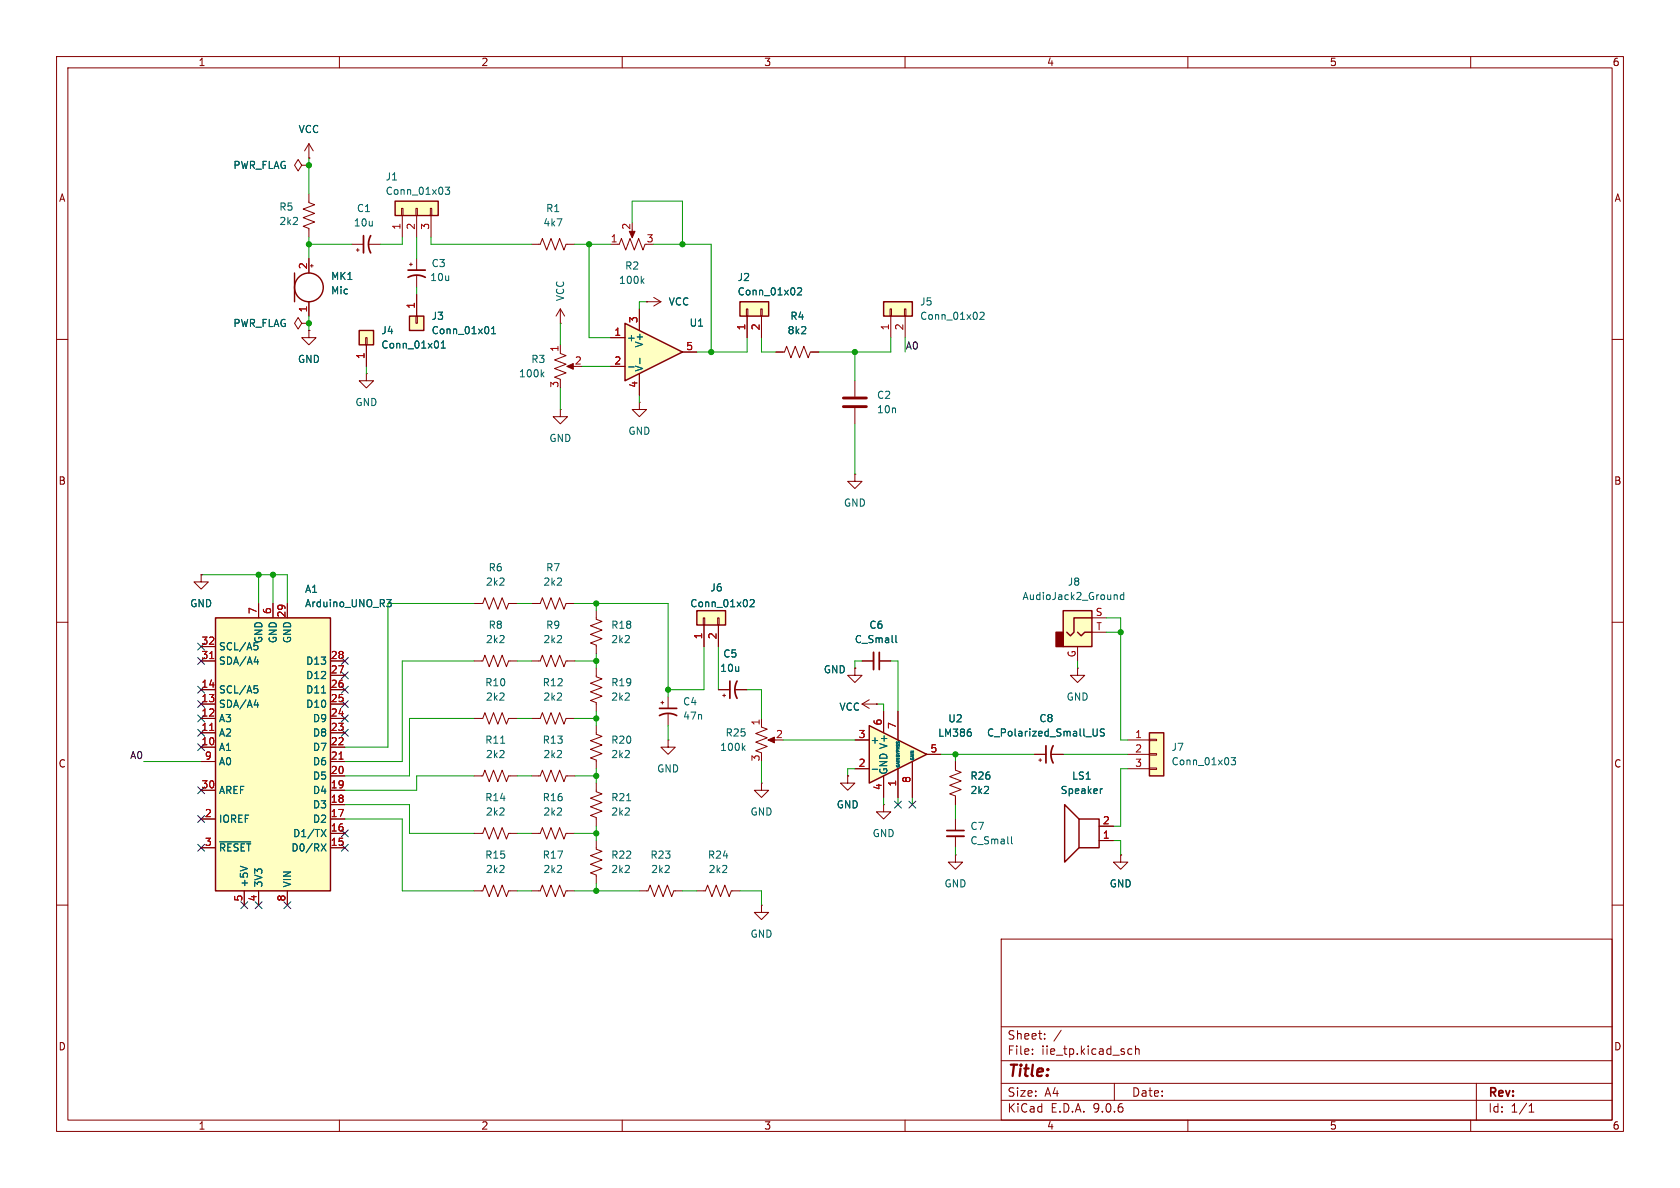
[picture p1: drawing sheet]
<svg xmlns="http://www.w3.org/2000/svg" width="297mm" height="210mm" viewBox="0 0 297 210" stroke-linecap="round" stroke-linejoin="round" font-family="sans-serif">
<g fill="none" stroke="#840000" stroke-width=".18">
<path d="M10 10h277v190h-277zM12 12h273v186h-273zM60 10v2M110 10v2M160 10v2M210 10v2M260 10v2M10 60h2M113 71.1v1.3h1.3l-1.3 1.3-1.2-1.3h1.2M113 71.1h.1M285 60h2M10 110h2"/>
<path d="M285 110h2M134.6 138.4v1.3h1.3l-1.3 1.3-1.3-1.3h1.3M134.6 138.4h.1M149.9 137.2v1.2h1.2l-1.2 1.3-1.3-1.3h1.3M149.9 137.2h.1M152.4 124.5l1.3 .7M152.4 124.5h2.5M153.7 123.7l-1.3 .8M154.9 124.5h.1M123.2 157.5h1.5l.4-1 .8 2 .7-2 .8 2 .7-2 .8 2 .4-1h1.5M168.9 151.1v1.3h1.3l-1.3 1.3-1.3-1.3h1.3M168.9 151.1h.1"/>
<path d="M10 160h2M134.6 160v1.3h1.3l-1.3 1.3-1.3-1.3h1.3M134.6 160h.1M177 166h108v32h-108zM285 160h2M60 198v2M110 198v2M160 198v2M177 194.5h108M177 191.5h108M177 187.5h108M177 181.5h108"/>
<path d="M182.5 186.3v.1M182.5 185.5v.1M184.7 183.6v.1M184.7 182.8v.1M187.6 182.1l-1.3 2M197 191.5v3M199.5 186.3h.6M199.5 185.5h.6M200.7 185.5l.3-.1 .3 .1 .1 .9M200.7 184.9v1.5M210 198v2M260 198v2"/>
<path d="M261 191.5v6.5M270.3 196.6h.9M270.3 195.5l.4-.4v1.5"/>
</g>
<path d="M153.7 128.3l10.1 5.1-10.1 5z" fill="#ffffc2"/>
<path d="M153.7 128.3l10.1 5.1-10.1 5z" fill="none" stroke="#840000" stroke-width=".25"/>
<path d="M151.1 130.8h2.6M151.1 135.9h2.6M156.2 125.7v3.8M156.2 137.2v3.8M158.7 125.7v5.1M158.7 135.9v5.1M161.3 134.6v6.4M163.8 133.4h2.6" fill="none" stroke="#840000" stroke-width=".18"/>
<path d="M154.2 136h1M171.7 129.5v.5" fill="none" stroke="#006464" stroke-width=".18"/>
<path d="M110.5 57.2l10.1 5-10.1 5.1z" fill="#ffffc2"/>
<path d="M110.5 57.2l10.1 5-10.1 5.1z" fill="none" stroke="#840000" stroke-width=".25"/>
<g fill="none" stroke="#840000" stroke-width=".18">
<path d="M94 43.2h1.5l.4-1 .7 2 .8-2 .8 2 .7-2 .8 2 .4-1h1.5M99.1 57.2h.1M99.1 54.6l-.8 1.3M99.1 54.6l.7 1.3M99.1 54.6v2.6M107.9 43.2h1.6l.4-1 .7 2 .8-2 .7 2 .8-2 .8 2 .3-1M107.9 59.7h2.6M111.8 40.6v1.1M113 54.6v3.8M114.3 53.3h.1M114.3 53.3h2.5M115.6 52.6l1.2 .7"/>
<path d="M116.8 53.3l-1.2 .8M99.1 72.4v1.3h1.2l-1.2 1.2-1.3-1.2h1.3M99.1 72.4h.1M107.9 64.8h2.6M113 66v3.9M120.6 62.2h2.6M35.6 101.6v1.3h1.2l-1.2 1.2-1.3-1.2h1.3M35.6 101.6h.1M94 106.7h1.5l.4-1 .7 2 .8-2 .8 2 .7-2 .8 2 .4-1h1.5M94 137.2h1.5l.4-1.1 .7 2.1 .8-2.1 .8 2.1 .7-2.1 .8 2.1 .4-1h1.5M105.4 138.4v1.6l1 .3-2 .8 2 .8-2 .7 2 .8-2 .7 1 .4v1.6M94 157.5h1.5l.4-1 .7 2 .8-2 .8 2 .7-2 .8 2 .4-1h1.5"/>
<path d="M94 147.3h1.5l.4-1 .7 2 .8-2 .8 2 .7-2 .8 2 .4-1h1.5M105.4 148.6v1.5l1 .4-2 .8 2 .7-2 .8 2 .7-2 .8 1 .4v1.5M113 157.5h1.6l.3-1 .8 2 .8-2 .7 2 .8-2 .7 2 .4-1h1.5M156.2 142.2v1.3h1.3l-1.3 1.3-1.3-1.3h1.3M156.2 142.2h.1"/>
</g>
<path d="M113.5 49.6l.3 .5M113.8 49.3l-.4 .4M111.1 64.9h1M113.1 63.3v1M110.8 141.5h.7" fill="none" stroke="#006464" stroke-width=".18"/>
<path d="M111.3 40.9h1l-.5 1.1z" fill="#840000" stroke="#840000" stroke-width=".18"/>
<path d="M38.1 109.2h20.3v48.3h-20.3z" fill="#ffffc2"/>
<path d="M38.1 109.2h20.3v48.3h-20.3z" fill="none" stroke="#840000" stroke-width=".25"/>
<g fill="none" stroke="#840000" stroke-width=".18">
<path d="M35.6 116.8h2.5M35.6 114.3h2.5M45.7 106.7v2.5M48.3 106.7v2.5M50.8 106.7v2.5M58.4 119.4h2.6M58.4 116.8h2.6M83.8 116.8h1.5l.4-1 .8 2.1 .7-2.1 .8 2.1 .8-2.1 .7 2.1 .4-1.1h1.5M83.8 106.7h1.5l.4-1 .8 2 .7-2 .8 2 .8-2 .7 2 .4-1h1.5M35.6 139.7h2.5M35.6 134.6h2.5M35.6 132.1h2.5"/>
<path d="M35.6 129.5h2.5M35.6 127h2.5M35.6 124.5h2.5M35.6 121.9h2.5M58.4 139.7h2.6M58.4 137.2h2.6M58.4 134.6h2.6M58.4 132.1h2.6M58.4 129.5h2.6M58.4 127h2.6M58.4 124.5h2.6M58.4 121.9h2.6"/>
<path d="M83.8 127h1.5l.4-1 .8 2 .7-2 .8 2 .8-2 .7 2 .4-1h1.5M35.6 149.9h2.5M35.6 144.8h2.5M43.2 157.5v2.5M45.7 157.5v2.5M50.8 157.5v2.5M58.4 149.9h2.6M58.4 147.3h2.6M58.4 144.8h2.6M58.4 142.2h2.6M83.8 157.5h1.5l.4-1 .8 2 .7-2 .8 2 .8-2 .7 2 .4-1h1.5"/>
</g>
<g fill="none" stroke="#006464" stroke-width=".18">
<path d="M44.9 117h.8M45.5 116.6v.8M45.6 114.3l-.1 .5-.4 .1M68.4 106h.8l-.5 .5 .4 .1 .1 .4-.3 .3h-.3M44.9 121.2h.6M44.9 124.6h.8M45.1 121.7h.3l.2 .3-.1 .4-.4 .1M45.5 124.2v.8M56.8 122.5h.8M38.8 148.8h5.5M42.5 153.1l1.3 .4M56.8 149.2l.8 1.2"/>
<path d="M56.8 146.6l.8 1.3M57.6 149.2l-.8 1.2M57.6 146.6l-.8 1.3"/>
</g>
<path d="M37.1 116.4h.7M37.1 129.1h.7M59.9 134.2h.8" fill="none" stroke="#a90000" stroke-width=".18"/>
<path d="M123.2 108h5.1v2.5h-5.1z" fill="#ffffc2"/>
<path d="M123.2 108h5.1v2.5h-5.1z" fill="none" stroke="#840000" stroke-width=".25"/>
<path d="M124.3 109.2h.3v1.3h-.3zM124.5 110.5v3.8M126.9 109.2h.2v1.3h-.2zM127 110.5v3.8M152.4 116.8h2M155.4 116.8h2.1M127 121.9h2M127.8 122.9h.5M128 122.7v.5M130 121.9h2.1" fill="none" stroke="#840000" stroke-width=".18"/>
<path d="M132.6 106.1l.5-.1 .2 .4-.7 .9h.7M158.4 112.3v1.1l.2 .2" fill="none" stroke="#006464" stroke-width=".18"/>
<path d="M155.4 115.3v3.1M129 120.4v3M130.3 120.4a3.2 3.2 0 0 0 0 3" fill="none" stroke="#840000" stroke-width=".3"/>
<path d="M154.4 115.3v3.1" fill="none" stroke="#840000" stroke-width=".33"/>
<path d="M156.2 53.3h5.1v2.6h-5.1z" fill="#ffffc2"/>
<path d="M156.2 53.3h5.1v2.6h-5.1z" fill="none" stroke="#840000" stroke-width=".25"/>
<path d="M72.4 46.7h.5M72.6 46.5v.5M73.7 45.7v2.1M73.7 48.8v2M157.4 54.6h.2v1.3h-.2zM157.5 55.9v3.8M159.9 54.6h.2v1.3h-.2zM160 55.9v3.8M137.2 62.2h1.5l.4-1 .7 2 .8-2 .8 2 .7-2 .8 2 .4-1h1.5" fill="none" stroke="#840000" stroke-width=".18"/>
<path d="M173.3 55.3l.4-.1 .3 .4-.8 .9h.8" fill="none" stroke="#006464" stroke-width=".18"/>
<path d="M72.1 49a3.2 3.2 0 0 1 3.1 0M72.1 47.8h3.1" fill="none" stroke="#840000" stroke-width=".3"/>
<path d="M130.8 53.3h5.1v2.6h-5.1z" fill="#ffffc2"/>
<path d="M130.8 53.3h5.1v2.6h-5.1z" fill="none" stroke="#840000" stroke-width=".25"/>
<g fill="none" stroke="#840000" stroke-width=".18">
<path d="M132 54.6h.2v1.3h-.2zM132.1 55.9v3.8M134.5 54.6h.2v1.3h-.2zM134.6 55.9v3.8M99.1 62.5l1 .4-2.1 .7 2.1 .8-2.1 .8 2.1 .7-2.1 .8 1.1 .4v.2M99.1 61v1.2M100.6 64.8h1M151.1 67.3v2.8M151.1 72.1v2.8M151.1 83.8v1.3h1.3l-1.3 1.3-1.2-1.3h1.2M151.1 83.8h.1M151.1 118.1v1.3h1.3l-1.3 1.3-1.2-1.3h1.2"/>
<path d="M151.1 118.1h.1M83.8 137.2h1.5l.4-1.1 .8 2.1 .7-2.1 .8 2.1 .8-2.1 .7 2.1 .4-1h1.5M134.6 128.5l1 .4-2 .8 2 .7-2 .8 2 .8-2 .7 1 .4v.3M134.6 127v1.3M136.1 130.8h1.1M83.8 147.3h1.5l.4-1 .8 2 .7-2 .8 2 .8-2 .7 2 .4-1h1.5"/>
</g>
<path d="M141 51l.5-.1 .2 .3-.8 .9h.8M95.8 66.1l.4 .5M96.2 65.8l-.5 .5M88.5 131.4h.7M131.4 132.2l.3 .5M131.7 131.8l-.5 .5" fill="none" stroke="#006464" stroke-width=".18"/>
<path d="M149.1 70.4h4.1M149.1 71.9h4.1" fill="none" stroke="#840000" stroke-width=".51"/>
<g fill="#840000" stroke="#840000" stroke-width=".18">
<path d="M135.8 130.8l1.1-.5v1z"/>
<path d="M100.2 64.8l1.1-.5v1z"/>
</g>
<path d="M203.2 129.5h2.5v7.7h-2.5z" fill="#ffffc2"/>
<path d="M203.2 129.5h2.5v7.7h-2.5z" fill="none" stroke="#840000" stroke-width=".25"/>
<g fill="none" stroke="#840000" stroke-width=".18">
<path d="M53.3 29.2l-.6-1-.6 1 .6 1 .6-1h1.3M54.6 34.3v1.5l1 .4-2 .8 2 .7-2 .8 2 .7-2 .8 1 .4v1.5M54.6 29.2h.1M54.6 27.9h.1M54.6 25.4v2.5M54.6 25.4l-.8 1.3M54.6 25.4l.8 1.3M64.8 66v1.3h1.2l-1.2 1.3-1.3-1.3h1.3M64.8 66h.1M199.4 130.8h3.8M199.4 133.4h3.8M199.4 135.9h3.8"/>
<path d="M203.2 130.7h1.3v.2h-1.3zM203.2 133.2h1.3v.3h-1.3zM203.2 135.8h1.3v.2h-1.3zM168.9 144.8v2M168.9 147.8v2.1"/>
</g>
<path d="M217.6 133.9h.8l-.4 .5 .4 .1v.6l-.2 .1-.6-.1M178.8 147.9v1.1l.2 .2" fill="none" stroke="#006464" stroke-width=".18"/>
<path d="M167.4 146.8h3" fill="none" stroke="#840000" stroke-width=".3"/>
<path d="M167.4 147.8h3" fill="none" stroke="#840000" stroke-width=".33"/>
<path d="M188 108h5v6.3h-5z" fill="#ffffc2"/>
<path d="M186.7 111.8h1.3v2.5h-1.3z" fill="#840000" stroke="#840000" stroke-width=".25"/>
<path d="M188 108h5v6.3h-5zM190.5 111.8l.6 .6 .7-.6h1.2M193 109.2h-3.1v2.6l-.7 .6-.6-.6M190.8 144.8h3.5v5.1h-3.5zM190.8 144.8l-2.6-2.6v10.2l2.6-2.5" fill="none" stroke="#840000" stroke-width=".25"/>
<g fill="none" stroke="#840000" stroke-width=".18">
<path d="M53.3 57.2l-.6-1.1-.6 1.1 .6 1 .6-1h1.3M54.6 57.2h.1M54.6 58.4v1.3h1.3l-1.3 1.3-1.3-1.3h1.3M54.6 58.4h.1M62.2 43.2h2.1M63 44.2h.5M63.2 43.9v.6M65.3 43.2h2M105.4 108v1.5l1 .4-2 .7 2 .8-2 .7 2 .8-2 .8 1 .3v1.6M105.4 118.1v1.5l1 .4-2 .8 2 .7-2 .8 2 .8-2 .7 1 .4v1.5M190.5 118.1v1.3h1.3l-1.3 1.3-1.3-1.3h1.3M190.5 118.1h.1"/>
<path d="M190.5 114.3v2.5M193 109.2h2.6M193 111.8h2.6M116.8 124.2h.5M117.1 124v.5M118.1 123.2v2M118.1 126.2v2.1M194.3 148.6h2.5M194.3 146.1h2.5M198.1 151.1v1.3h1.3l-1.3 1.3-1.3-1.3h1.3M198.1 151.1h.1"/>
</g>
<path d="M197.2 105.1l.3 .2v.7M198.7 105.2l-.4-.1-.2 .3 .1 .5h.5M198.7 104.7v1.3M194.9 139.4l-.3 .2" fill="none" stroke="#006464" stroke-width=".18"/>
<path d="M64.3 41.7v3M65.5 41.7a3.2 3.2 0 0 0 0 3M116.6 126.5a3.2 3.2 0 0 1 3 0M116.6 125.2h3" fill="none" stroke="#840000" stroke-width=".3"/>
<path d="M72.4 55.9h2.5v2.5h-2.5z" fill="#ffffc2"/>
<path d="M72.4 55.9h2.5v2.5h-2.5z" fill="none" stroke="#840000" stroke-width=".25"/>
<path d="M73.5 55.9h.3v1.3h-.3zM73.7 52.1v3.8M105.4 128.3v1.5l1 .4-2 .7 2 .8-2 .8 2 .7-2 .8 1 .4v1.5M118.1 130.8v1.3h1.3l-1.3 1.3-1.3-1.3h1.3M118.1 130.8h.1M168.9 134.6v1.5l1 .4-2 .8 2 .7-2 .8 2 .8-2 .7 1 .4v1.5" fill="none" stroke="#840000" stroke-width=".18"/>
<path d="M86.9 59h.7M86.9 58.1l.4-.4v1.3" fill="none" stroke="#006464" stroke-width=".18"/>
<path d="M63.5 58.4h2.5v2.6h-2.5z" fill="#ffffc2"/>
<g fill="none" stroke="#840000" stroke-width=".25">
<path d="M52.1 48.3v5M63.5 58.4h2.5v2.6h-2.5z"/>
<circle cx="54.6" cy="50.8" r="2.54"/>
</g>
<path d="M54.6 45.7v2.6M54.6 53.3v2.6M54.9 47h.5M55.1 46.7v.5M64.6 59.7h.3v1.3h-.3zM64.8 61v3.8M94 116.8h1.5l.4-1 .7 2.1 .8-2.1 .8 2.1 .7-2.1 .8 2.1 .4-1.1h1.5M94 127h1.5l.4-1 .7 2 .8-2 .8 2 .7-2 .8 2 .4-1h1.5M182.9 133.4h2M183.6 134.4h.5M183.9 134.1v.5M185.9 133.4h2.1" fill="none" stroke="#840000" stroke-width=".18"/>
<path d="M78 61.5h.7M78 60.6l.4-.3v1.2M194 128.8l-.1 1.2-.2 .1h-.3M195.2 128.9l-.4-.1-.2 .2v.3l.5 .3 .1 .3-.2 .2h-.5" fill="none" stroke="#006464" stroke-width=".18"/>
<path d="M184.9 131.8v3.1M186.2 131.8a3.2 3.2 0 0 0 0 3.1" fill="none" stroke="#840000" stroke-width=".3"/>
<path d="M69.8 35.6h7.7v2.5h-7.7z" fill="#ffffc2"/>
<path d="M69.8 35.6h7.7v2.5h-7.7z" fill="none" stroke="#840000" stroke-width=".25"/>
<g fill="none" stroke="#840000" stroke-width=".18">
<path d="M54.6 27.9h.1M54.6 29.2h.1M71 36.8h.2v1.3h-.2zM71.1 38.1v3.8M73.5 36.8h.3v1.3h-.3zM73.7 38.1v3.8M76.1 36.8h.2v1.3h-.2zM76.2 38.1v3.8M54.6 57.2h.1M54.6 58.4h.1M54.6 45.7v2.6M54.6 53.3v2.6"/>
<path d="M73.7 52.1v3.8M107.9 59.7h2.6M113 54.6v3.8M114.3 53.3h.1M132.1 55.9v3.8M134.6 55.9v3.8M64.8 61v3.8M107.9 64.8h2.6M113 66v3.9M120.6 62.2h2.6M137.2 62.2h1.2M143.5 62.2h1.3"/>
<path d="M35.6 101.6h.1M35.6 116.8h2.5M35.6 114.3h2.5M45.7 106.7v2.5M48.3 106.7v2.5M50.8 106.7v2.5M58.4 116.8h2.6M58.4 119.4h2.6M124.5 110.5v3.8M127 110.5v3.8M151.1 118.1h.1M152.4 116.8h2"/>
<path d="M155.4 116.8h2.1M35.6 121.9h2.5M35.6 139.7h2.5M35.6 134.6h2.5M35.6 132.1h2.5M35.6 129.5h2.5M35.6 127h2.5M35.6 124.5h2.5M58.4 121.9h2.6M58.4 139.7h2.6M58.4 137.2h2.6M58.4 134.6h2.6"/>
<path d="M58.4 132.1h2.6M58.4 129.5h2.6M58.4 127h2.6M58.4 124.5h2.6M127 121.9h2M130 121.9h2.1M149.9 137.2h.1M151.1 130.8h2.6M151.1 135.9h2.6M154.9 124.5h.1M156.2 125.7v3.8M156.2 137.2v3.8"/>
<path d="M158.7 125.7v5.1M158.7 135.9v5.1M161.3 134.6v6.4M163.8 133.4h2.6M168.9 134.6v1.3M182.9 133.4h2M185.9 133.4h2.1M35.6 149.9h2.5M35.6 144.8h2.5M43.2 157.5v2.5M45.7 157.5v2.5M50.8 157.5v2.5"/>
<path d="M58.4 149.9h2.6M58.4 147.3h2.6M58.4 144.8h2.6M58.4 142.2h2.6M168.9 141v1.2M194.3 148.6h2.5M194.3 146.1h2.5M198.1 151.1h.1"/>
</g>
<g fill="none" stroke="#006464" stroke-width=".18">
<path d="M78.7 33.1h.8l-.4 .5 .3 .1v.5l-.1 .2-.6-.2M86.9 59h.7M86.9 58.1l.4-.4v1.3M141 51l.5-.1 .2 .3-.8 .9h.8M78 61.5h.7M78 60.6l.4-.3v1.2M111.1 64.9h1M113.1 63.3v1M44.9 117h.8M45.5 116.6v.8M45.6 114.3l-.1 .5-.4 .1M68.4 106h.8l-.5 .5 .4 .1 .1 .4-.3 .3h-.3"/>
<path d="M132.6 106.1l.5-.1 .2 .4-.7 .9h.7M158.4 112.3v1.1l.2 .2M44.9 121.2h.6M44.9 124.6h.8M45.1 121.7h.3l.2 .3-.1 .4-.4 .1M45.5 124.2v.8M56.8 122.5h.8M154.2 136h1M171.7 129.5v.5M194 128.8l-.1 1.2-.2 .1h-.3M194.9 139.4l-.3 .2M195.2 128.9l-.4-.1-.2 .2v.3l.5 .3 .1 .3-.2 .2h-.5"/>
<path d="M38.8 148.8h5.5M42.5 153.1l1.3 .4M56.8 149.2l.8 1.2M56.8 146.6l.8 1.3M57.6 149.2l-.8 1.2M57.6 146.6l-.8 1.3"/>
</g>
<g fill="none" stroke="#009600" stroke-width=".18">
<path d="M54.6 27.9v6.4M111.8 39.4v-3.8h8.8v7.6M54.6 41.9v3.8M54.6 55.9v2.5M54.6 43.2h7.6M71.1 41.9v1.3h-3.8M73.7 41.9v3.8M73.7 50.8v1.3M76.2 41.9v1.3h17.8M99.1 57.2v3.8M101.6 43.2h6.3M104.1 43.2v16.5h3.8"/>
<path d="M114.3 53.3h-1.3v1.3M115.6 43.2h10.1v19M132.1 59.7v2.5h-8.9M134.6 59.7v2.5h2.6M157.5 59.7v2.5h-12.7M160 59.7v2.5M64.8 64.8v1.2M99.1 68.6v3.8M102.9 64.8h5M113 69.9v1.2M151.1 62.2v5.1M151.1 74.9v8.9"/>
<path d="M35.6 101.6h15.2v5.1M45.7 101.6v5.1M48.3 101.6v5.1M83.8 106.7h-15.2v25.4h-7.6M83.8 116.8h-12.7v17.8h-10.1M91.4 106.7h2.6M91.4 116.8h2.6M101.6 106.7h16.5v16.5M101.6 116.8h3.8M105.4 106.7v1.3M105.4 115.6v2.5M124.5 114.3v7.6h-6.4"/>
<path d="M127 114.3v7.6M152.4 116.8h-1.3v1.3M157.5 116.8h1.2v8.9M190.5 116.8v1.3M195.6 109.2h2.5v21.6h1.3M195.6 111.8h2.5M25.4 134.6h10.2M83.8 137.2h-10.1v2.5h-12.7M83.8 127h-11.4v10.2h-11.4M91.4 127h2.6M91.4 137.2h2.6M101.6 127h3.8"/>
<path d="M101.6 137.2h3.8M105.4 125.7v2.6M105.4 135.9v2.5M118.1 128.3v2.5M132.1 121.9h2.5v5.1M134.6 134.6v3.8M138.4 130.8h12.7M151.1 135.9h-1.2v1.3M154.9 124.5h1.3v1.2M166.4 133.4h16.5M168.9 133.4v1.2M188 133.4h11.4"/>
<path d="M199.4 135.9h-1.3v10.2h-1.3M61 144.8h10.1v12.7h12.7M61 142.2h11.4v5.1h11.4M91.4 157.5h2.6M91.4 147.3h2.6M101.6 157.5h11.4M101.6 147.3h3.8M105.4 146.1v2.5M105.4 156.2v1.3M120.6 157.5h2.6M130.8 157.5h3.8v2.5M156.2 141v1.2"/>
<path d="M158.7 141v1.2M161.3 141v1.2M168.9 142.2v2.6M168.9 149.9v1.2M196.8 148.6h1.3v2.5"/>
</g>
<g fill="none" stroke="#000084" stroke-width=".18">
<path d="M35 113.7l1.2 1.2M35 116.2l1.2 1.2M36.2 113.7l-1.2 1.2M36.2 116.2l-1.2 1.2M60.4 116.2l1.2 1.2M60.4 118.8l1.2 1.2M61.6 116.2l-1.2 1.2M61.6 118.8l-1.2 1.2M35 123.9l1.2 1.2M35 121.3l1.2 1.2M35 126.4l1.2 1.2M35 139.1l1.2 1.2"/>
<path d="M35 128.9l1.2 1.2M35 131.5l1.2 1.2M36.2 123.9l-1.2 1.2M36.2 121.3l-1.2 1.2M36.2 126.4l-1.2 1.2M36.2 139.1l-1.2 1.2M36.2 128.9l-1.2 1.2M36.2 131.5l-1.2 1.2M60.4 121.3l1.2 1.2M60.4 123.9l1.2 1.2M60.4 126.4l1.2 1.2M60.4 128.9l1.2 1.2"/>
<path d="M61.6 121.3l-1.2 1.2M61.6 123.9l-1.2 1.2M61.6 126.4l-1.2 1.2M61.6 128.9l-1.2 1.2M35 144.2l1.2 1.2M35 149.3l1.2 1.2M36.2 144.2l-1.2 1.2M36.2 149.3l-1.2 1.2M42.6 159.4l1.2 1.2M43.8 159.4l-1.2 1.2M45.1 159.4l1.2 1.2M46.3 159.4l-1.2 1.2"/>
<path d="M50.2 159.4l1.2 1.2M51.4 159.4l-1.2 1.2M60.4 146.7l1.2 1.2M60.4 149.3l1.2 1.2M61.6 146.7l-1.2 1.2M61.6 149.3l-1.2 1.2M158.1 141.6l1.3 1.2M159.4 141.6l-1.3 1.2M160.7 141.6l1.2 1.2M161.9 141.6l-1.2 1.2"/>
</g>
<path d="M37.1 116.4h.7M37.1 129.1h.7M59.9 134.2h.8" fill="none" stroke="#a90000" stroke-width=".18"/>
<g fill="#009600" stroke="#009600" stroke-width=".18">
<circle cx="168.9" cy="133.4" r=".46"/>
<circle cx="198.1" cy="111.8" r=".46"/>
<circle cx="125.7" cy="62.2" r=".46"/>
<circle cx="151.1" cy="62.2" r=".46"/>
<circle cx="45.7" cy="101.6" r=".46"/>
<circle cx="48.3" cy="101.6" r=".46"/>
<circle cx="105.4" cy="137.2" r=".46"/>
<circle cx="105.4" cy="127" r=".46"/>
<circle cx="105.4" cy="147.3" r=".46"/>
<circle cx="105.4" cy="157.5" r=".46"/>
<circle cx="105.4" cy="116.8" r=".46"/>
<circle cx="118.1" cy="121.9" r=".46"/>
<circle cx="105.4" cy="106.7" r=".46"/>
<circle cx="120.6" cy="43.2" r=".46"/>
<circle cx="104.1" cy="43.2" r=".46"/>
<circle cx="54.6" cy="29.2" r=".46"/>
<circle cx="54.6" cy="43.2" r=".46"/>
<circle cx="54.6" cy="57.2" r=".46"/>
</g>
<text font-size="2.8" fill="#840000" x="178" y="190.9">Title:</text>
<g font-size="2.1" fill="#840000">
<text x="178" y="184">Sheet:</text>
<text x="178" y="186.7">File:</text>
<text x="184.1" y="186.7">iie_tp.kicad_sch</text>
<text x="178" y="196.9">KiCad</text>
<text x="178" y="194.1">Size:</text>
<text x="184.7" y="194.1">A4</text>
<text x="185.7" y="196.9">E.D.A.</text>
<text x="193.3" y="196.9">9.0.6</text>
<text x="200" y="194.1">Date:</text>
<text x="263" y="194.3">Rev:</text>
<text x="263" y="196.9">Id:</text>
<text x="267.1" y="196.9">1/1</text>
</g>
<g font-size="1.8" fill="#840000">
<text x="35" y="11.9">1</text>
<text x="85" y="11.9">2</text>
<text x="135" y="11.9">3</text>
<text x="185" y="11.9">4</text>
<text x="235" y="11.9">5</text>
<text x="285" y="11.9">6</text>
<text x="10.3" y="35.9">A</text>
<text x="285.3" y="35.9">A</text>
<text x="10.3" y="85.9">B</text>
<text x="285.3" y="85.9">B</text>
<text x="10.3" y="135.9">C</text>
<text x="285.3" y="135.9">C</text>
<text x="10.3" y="185.9">D</text>
<text x="285.3" y="185.9">D</text>
<text x="35" y="199.9">1</text>
<text x="85" y="199.9">2</text>
<text x="135" y="199.9">3</text>
<text x="185" y="199.9">4</text>
<text x="235" y="199.9">5</text>
<text x="285" y="199.9">6</text>
</g>
<g font-size="1.8" fill="#006464">
<text x="52.7" y="23.7">VCC</text>
<text x="41.2" y="30.1">PWR_FLAG</text>
<text x="68.1" y="32.1">J1</text>
<text x="68.1" y="34.6">Conn_01x03</text>
<text x="49.3" y="37.4">R5</text>
<text x="49.3" y="40">2k2</text>
<text x="62.5" y="40.2">10u</text>
<text x="63" y="37.7">C1</text>
<text x="96" y="40.2">4k7</text>
<text x="96.4" y="37.7">R1</text>
<text x="76.2" y="47.4">C3</text>
<text x="110.4" y="47.9">R2</text>
<text x="58.4" y="49.7">MK1</text>
<text x="58.4" y="52.2">Mic</text>
<text x="76" y="49.9">10u</text>
<text x="99.9" y="53.3" transform="rotate(-90 99.9 53.3)">VCC</text>
<text x="109.3" y="50.4">100k</text>
<text x="130.3" y="49.9">J2</text>
<text x="130.3" y="52.4">Conn_01x02</text>
<text x="41.2" y="58">PWR_FLAG</text>
<text x="67.3" y="59.3">J4</text>
<text x="76.2" y="56.7">J3</text>
<text x="76.2" y="59.3">Conn_01x01</text>
<text x="118.1" y="54.2">VCC</text>
<text x="121.8" y="57.9">U1</text>
<text x="139.1" y="59.3">8k2</text>
<text x="139.6" y="56.7">R4</text>
<text x="162.6" y="54.2">J5</text>
<text x="162.6" y="56.7">Conn_01x02</text>
<text x="52.6" y="64.4">GND</text>
<text x="67.3" y="61.8">Conn_01x01</text>
<text x="93.8" y="64.4">R3</text>
<text x="110.7" y="60.6">+</text>
<text x="113.9" y="65.8" transform="rotate(-90 113.9 65.8)">V-</text>
<text x="113.9" y="61.5" transform="rotate(-90 113.9 61.5)">V+</text>
<text x="62.7" y="72">GND</text>
<text x="91.7" y="66.9">100k</text>
<text x="154.9" y="70.7">C2</text>
<text x="111" y="77.1">GND</text>
<text x="154.9" y="73.3">10n</text>
<text x="97" y="78.3">GND</text>
<text x="149.1" y="89.8">GND</text>
<text x="86.3" y="101.2">R6</text>
<text x="96.4" y="101.2">R7</text>
<text x="33.5" y="107.5">GND</text>
<text x="53.8" y="105">A1</text>
<text x="53.8" y="107.5">Arduino_UNO_R3</text>
<text x="85.8" y="103.7">2k2</text>
<text x="96" y="103.7">2k2</text>
<text x="121.9" y="107.5">Conn_01x02</text>
<text x="125.5" y="104.7">J6</text>
<text x="180.7" y="106.3">AudioJack2_Ground</text>
<text x="188.7" y="103.7">J8</text>
<text x="46.6" y="113.8" transform="rotate(-90 46.6 113.8)">GND</text>
<text x="49.1" y="113.8" transform="rotate(-90 49.1 113.8)">GND</text>
<text x="51.7" y="113.8" transform="rotate(-90 51.7 113.8)">GND</text>
<text x="85.8" y="113.9">2k2</text>
<text x="86.3" y="111.4">R8</text>
<text x="96" y="113.9">2k2</text>
<text x="96.4" y="111.4">R9</text>
<text x="108" y="113.9">2k2</text>
<text x="108" y="111.4">R18</text>
<text x="151" y="113.9">C_Small</text>
<text x="153.6" y="111.4">C6</text>
<text x="38.6" y="117.7">SDA/A4</text>
<text x="38.6" y="115.2">SCL/A5</text>
<text x="54" y="117.7">D13</text>
<text x="127.2" y="119">10u</text>
<text x="127.8" y="116.4">C5</text>
<text x="145.5" y="119.2">GND</text>
<text x="38.6" y="125.3">SDA/A4</text>
<text x="38.6" y="122.8">SCL/A5</text>
<text x="54" y="125.3">D10</text>
<text x="54" y="122.8">D11</text>
<text x="54" y="120.2">D12</text>
<text x="85.7" y="121.5">R10</text>
<text x="85.8" y="124.1">2k2</text>
<text x="95.8" y="121.5">R12</text>
<text x="96" y="124.1">2k2</text>
<text x="108" y="124.1">2k2</text>
<text x="108" y="121.5">R19</text>
<text x="120.7" y="124.9">C4</text>
<text x="148.3" y="125.8">VCC</text>
<text x="188.5" y="124.1">GND</text>
<text x="38.6" y="130.4">A2</text>
<text x="38.6" y="127.9">A3</text>
<text x="55.2" y="130.4">D8</text>
<text x="55.2" y="127.9">D9</text>
<text x="85.7" y="131.7">R11</text>
<text x="95.8" y="131.7">R13</text>
<text x="108" y="131.7">R20</text>
<text x="120.7" y="127.4">47n</text>
<text x="128.2" y="130.4">R25</text>
<text x="153.8" y="131.7">+</text>
<text x="165.8" y="130.4">LM386</text>
<text x="167.5" y="127.9">U2</text>
<text x="174.4" y="130.4">C_Polarized_Small_US</text>
<text x="183.6" y="127.9">C8</text>
<text x="38.6" y="135.5">A0</text>
<text x="38.6" y="132.9">A1</text>
<text x="55.2" y="135.5">D6</text>
<text x="55.2" y="132.9">D7</text>
<text x="85.8" y="134.2">2k2</text>
<text x="96" y="134.2">2k2</text>
<text x="108" y="134.2">2k2</text>
<text x="116.1" y="136.8">GND</text>
<text x="127.2" y="132.9">100k</text>
<text x="157.1" y="137" transform="rotate(-90 157.1 137)">GND V+</text>
<text x="207" y="132.9">J7</text>
<text x="207" y="135.5">Conn_01x03</text>
<text x="38.6" y="140.6">AREF</text>
<text x="55.2" y="143.1">D3</text>
<text x="55.2" y="140.6">D4</text>
<text x="55.2" y="138">D5</text>
<text x="85.7" y="141.8">R14</text>
<text x="95.8" y="141.8">R16</text>
<text x="108" y="141.8">R21</text>
<text x="147.8" y="143.1">GND</text>
<text x="171.5" y="140.6">2k2</text>
<text x="171.5" y="138">R26</text>
<text x="187.4" y="140.6">Speaker</text>
<text x="189.4" y="138">LS1</text>
<text x="38.6" y="145.6">IOREF</text>
<text x="51.7" y="148.2">D1/TX</text>
<text x="55.2" y="145.6">D2</text>
<text x="85.8" y="144.4">2k2</text>
<text x="96" y="144.4">2k2</text>
<text x="108" y="144.4">2k2</text>
<text x="132.6" y="144.4">GND</text>
<text x="154.2" y="148.2">GND</text>
<text x="171.5" y="146.9">C7</text>
<text x="171.5" y="149.5">C_Small</text>
<text x="38.6" y="150.7">~{RESET}</text>
<text x="51.4" y="150.7">D0/RX</text>
<text x="85.7" y="152">R15</text>
<text x="85.8" y="154.5">2k2</text>
<text x="95.8" y="152">R17</text>
<text x="96" y="154.5">2k2</text>
<text x="108" y="154.5">2k2</text>
<text x="108" y="152">R22</text>
<text x="114.9" y="152">R23</text>
<text x="115" y="154.5">2k2</text>
<text x="125.1" y="152">R24</text>
<text x="125.2" y="154.5">2k2</text>
<text x="44" y="157" transform="rotate(-90 44 157)">+5V</text>
<text x="46.6" y="157" transform="rotate(-90 46.6 157)">3V3</text>
<text x="51.7" y="157" transform="rotate(-90 51.7 157)">VIN</text>
<text x="166.9" y="157.1">GND</text>
<text x="196.1" y="157.1">GND</text>
<text x="132.6" y="166">GND</text>
</g>
<g font-size="1.8" fill="#a90000">
<text x="70.9" y="40.7" transform="rotate(-90 70.9 40.7)">1</text>
<text x="73.4" y="40.7" transform="rotate(-90 73.4 40.7)">2</text>
<text x="75.9" y="40.7" transform="rotate(-90 75.9 40.7)">3</text>
<text x="111.5" y="40.7" transform="rotate(-90 111.5 40.7)">2</text>
<text x="54.4" y="47.7" transform="rotate(-90 54.4 47.7)">2</text>
<text x="107.9" y="42.9">1</text>
<text x="114.2" y="42.9">3</text>
<text x="54.4" y="55.3" transform="rotate(-90 54.4 55.3)">1</text>
<text x="73.4" y="54.7" transform="rotate(-90 73.4 54.7)">1</text>
<text x="108.5" y="59.4">1</text>
<text x="112.8" y="57.2" transform="rotate(-90 112.8 57.2)">3</text>
<text x="131.8" y="58.5" transform="rotate(-90 131.8 58.5)">1</text>
<text x="134.4" y="58.5" transform="rotate(-90 134.4 58.5)">2</text>
<text x="157.2" y="58.5" transform="rotate(-90 157.2 58.5)">1</text>
<text x="159.8" y="58.5" transform="rotate(-90 159.8 58.5)">2</text>
<text x="64.5" y="63.6" transform="rotate(-90 64.5 63.6)">1</text>
<text x="98.8" y="62.3" transform="rotate(-90 98.8 62.3)">1</text>
<text x="101.5" y="64.5">2</text>
<text x="108.5" y="64.5">2</text>
<text x="121.2" y="62">5</text>
<text x="98.8" y="68.7" transform="rotate(-90 98.8 68.7)">3</text>
<text x="112.8" y="68.7" transform="rotate(-90 112.8 68.7)">4</text>
<text x="45.5" y="108.7" transform="rotate(-90 45.5 108.7)">7</text>
<text x="48" y="108.7" transform="rotate(-90 48 108.7)">6</text>
<text x="50.5" y="109.3" transform="rotate(-90 50.5 109.3)">29</text>
<text x="124.2" y="113.1" transform="rotate(-90 124.2 113.1)">1</text>
<text x="126.7" y="113.1" transform="rotate(-90 126.7 113.1)">2</text>
<text x="193.6" y="109">S</text>
<text x="193.7" y="111.5">T</text>
<text x="35.5" y="116.6">31</text>
<text x="35.5" y="114">32</text>
<text x="58.4" y="119.1">27</text>
<text x="58.4" y="116.6">28</text>
<text x="190.2" y="116.3" transform="rotate(-90 190.2 116.3)">G</text>
<text x="35.5" y="124.2">13</text>
<text x="35.5" y="121.7">14</text>
<text x="58.4" y="124.2">25</text>
<text x="58.4" y="121.7">26</text>
<text x="35.5" y="131.8">10</text>
<text x="35.5" y="129.3">11</text>
<text x="35.5" y="126.7">12</text>
<text x="58.4" y="131.8">22</text>
<text x="58.4" y="129.3">23</text>
<text x="58.4" y="126.7">24</text>
<text x="134.4" y="128.3" transform="rotate(-90 134.4 128.3)">1</text>
<text x="137.1" y="130.6">2</text>
<text x="151.7" y="130.6">3</text>
<text x="156" y="128.3" transform="rotate(-90 156 128.3)">6</text>
<text x="158.5" y="129" transform="rotate(-90 158.5 129)">7</text>
<text x="200.6" y="130.6">1</text>
<text x="36.1" y="134.4">9</text>
<text x="58.4" y="136.9">20</text>
<text x="58.4" y="134.4">21</text>
<text x="134.4" y="134.7" transform="rotate(-90 134.4 134.7)">3</text>
<text x="151.7" y="135.6">2</text>
<text x="164.4" y="133.1">5</text>
<text x="200.6" y="133.1">2</text>
<text x="200.6" y="135.6">3</text>
<text x="35.5" y="139.4">30</text>
<text x="58.4" y="142">18</text>
<text x="58.4" y="139.4">19</text>
<text x="156" y="139.8" transform="rotate(-90 156 139.8)">4</text>
<text x="158.5" y="139.1" transform="rotate(-90 158.5 139.1)">1</text>
<text x="161" y="138.5" transform="rotate(-90 161 138.5)">8</text>
<text x="36.1" y="149.6">3</text>
<text x="36.1" y="144.5">2</text>
<text x="58.4" y="149.6">15</text>
<text x="58.4" y="147.1">16</text>
<text x="58.4" y="144.5">17</text>
<text x="194.9" y="148.3">1</text>
<text x="194.9" y="145.8">2</text>
<text x="42.9" y="159.5" transform="rotate(-90 42.9 159.5)">5</text>
<text x="45.5" y="159.5" transform="rotate(-90 45.5 159.5)">4</text>
<text x="50.5" y="159.5" transform="rotate(-90 50.5 159.5)">8</text>
</g>
<g font-size="1.8" fill="#0f0f0f">
<text x="160" y="61.9">A0</text>
<text x="22.9" y="134.3">A0</text>
</g>
<g font-size=".7" fill="#006464">
<text x="159.2" y="135.8" transform="rotate(-90 159.2 135.8)">GAINBYPASS</text>
<text x="161.8" y="134.5" transform="rotate(-90 161.8 134.5)">GAIN</text>
</g>
</svg>
